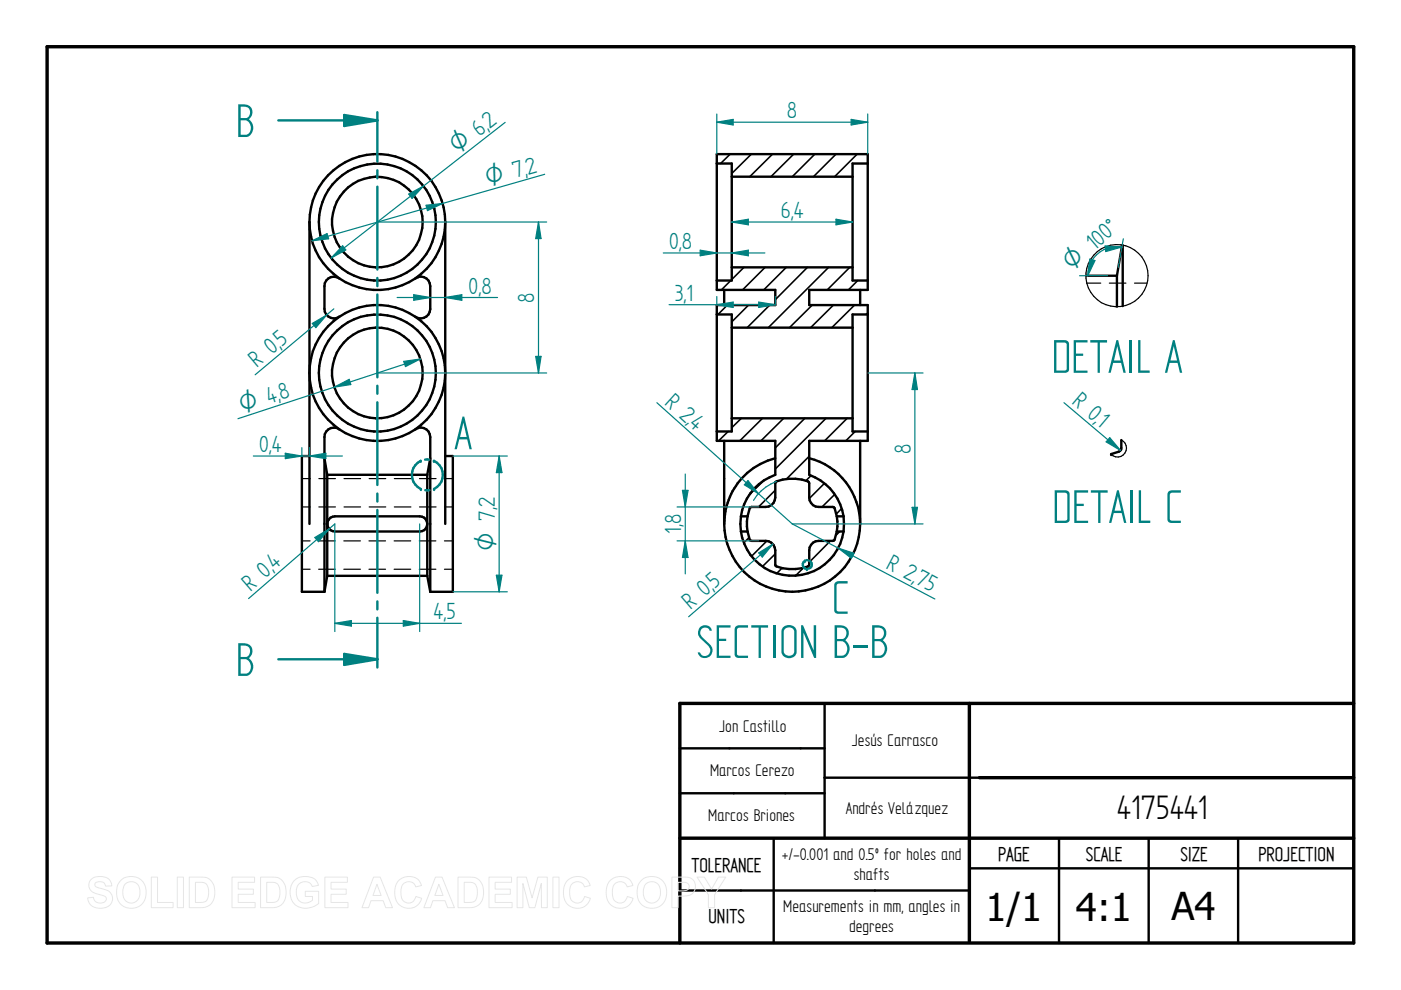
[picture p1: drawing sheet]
<svg xmlns="http://www.w3.org/2000/svg" width="297mm" height="210mm" viewBox="0 0 297 210" stroke-linecap="round" stroke-linejoin="round" font-family="sans-serif">
<path d="M10 9.9h277v190h-277zM205.5 149.1v50.5M287 149.1h-142.9v50.8M144.1 177.7h142.9M207.6 164.9h79.4" fill="none" stroke="#000" stroke-width=".72"/>
<g fill="none" stroke="#000" stroke-width=".51">
<path d="M65.6 47.1a14.3 14.3 0 0 0 6.3 11.9M65.6 47.1v64M71.9 59a14.4 14.4 0 0 0 16.2 0M71.9 59a1.99 1.99 0 0 0-3.1 1.7v4.8a2 2 0 0 0 3.1 1.6M88.1 59a1.99 1.99 0 0 1 3.1 1.7v4.8a2.03 2.03 0 0 1-3.1 1.7M94.4 47.1a14.6 14.6 0 0 1-6.3 11.9M94.4 47.1v64M94.4 47.1a14.4 14.4 0 0 0-14.4-14.4 14.4 14.4 0 0 0-14.4 14.4M71.9 67.2a14.2 14.2 0 0 1 16.2 0M71.9 67.2a14.4 14.4 0 0 0 0 23.8M88.1 67.2a14.4 14.4 0 0 1 0 23.8M65.6 96.7h-1.6v28.8h4.8"/>
<path d="M68.8 97.2l.6 3.5M71.9 91a14.4 14.4 0 0 0 16.2 0M71.9 91a1.99 1.99 0 0 0-3.1 1.7v32.8M88.1 91a1.99 1.99 0 0 1 3.1 1.7v32.8M91.2 97.2l-.6 3.5M94.4 96.7h1.6v28.8h-4.8M69.4 100.7v21.4M69.4 100.7h21.2M70.1 109.8l.9-.3h18a1.61 1.61 0 0 1 1.6 1.6 1.61 1.61 0 0 1-1.6 1.6h-18a1.61 1.61 0 0 1-1.5-1.1 1.61 1.61 0 0 1 .6-1.8zM90.6 100.7v21.4M69.4 122.1l-.6 3.4M69.4 122.1h21.2"/>
<path d="M90.6 122.1l.6 3.4M144.1 158.7h30.7M174.8 149.1v28.6M144.1 168.2h30.7M164 177.7v22.2M207.6 164.9h-32.8M224.5 177.7v22.2M243.5 177.7v22.2M262.5 177.7v22.2M144.1 188.8h61.4M205.5 184.1h81.5"/>
<circle cx="80" cy="47.1" r="12.4"/>
<circle cx="80" cy="47.1" r="9.6"/>
<circle cx="80" cy="79.1" r="9.6"/>
<circle cx="80" cy="79.1" r="12.4"/>
</g>
<g fill="none" stroke="#000" stroke-width=".25">
<path d="M88.6 58.8h.1M88.6 58.8l-.5 .2M89.4 58.7l.5 .1 .7 .5M91.1 59.9l.1 2.3M88.1 67.1l.6 .3M90.7 66.8l-.8 .6-.4 .1M91.1 66.1h.1M91.2 63.9l-.1 2.2M88.6 90.7h.1M88.6 90.7l-.5 .3M89.4 90.7l.5 .1 .8 .5M91.1 91.9l.1 .8v1.4"/>
<path d="M91.2 95.6v1.6M64 114.7h1.7M64 107.5h1.8M64 101.5h1.8M67.6 114.7h3.5M67.6 107.5h3.5M67.6 101.5h3.5M72.9 114.7h3.5M72.9 107.5h3.6M72.9 101.5h3.6M78.2 114.7h3.5M78.3 107.5h3.5"/>
<path d="M78.3 101.5h3.5M83.6 114.7h3.5M83.6 107.5h3.5M83.6 101.5h3.5M88.9 114.7h3.5M88.9 107.5h3.6M88.9 101.5h3.6M94.2 114.7h1.8M94.3 107.5h1.7M94.3 101.5h1.7M64 120.7h1.7M67.6 120.7h3.5"/>
<path d="M72.9 120.7h3.5M78.2 120.7h3.5M83.6 120.7h3.5M88.9 120.7h3.5M94.2 120.7h1.8"/>
</g>
<path d="M115.5 37l-49.3 14.1M66.2 51.1l3.1-1.6 .4 1.1z" fill="none" stroke="#008080" stroke-width=".25"/>
<path d="M66.2 51.1l3.1-1.6 .4 1.1z" fill="#008080"/>
<path d="M90.3 43.5l3.5-.4-3.2 1.6z" fill="none" stroke="#008080" stroke-width=".25"/>
<path d="M90.3 43.5l3.5-.4-3.2 1.6z" fill="#008080"/>
<path d="M107.1 26l-36.9 28.7M72.6 52.1l.7 .9-3.1 1.7z" fill="none" stroke="#008080" stroke-width=".25"/>
<path d="M72.6 52.1l.7 .9-3.1 1.7z" fill="#008080"/>
<path d="M86.7 41.1l3.1-1.6-2.4 2.6z" fill="none" stroke="#008080" stroke-width=".25"/>
<path d="M86.7 41.1l3.1-1.6-2.4 2.6z" fill="#008080"/>
<path d="M85.6 76.6l3.5-.5-3.1 1.6zM89.1 76.1l-38.6 12.7" fill="none" stroke="#008080" stroke-width=".25"/>
<path d="M85.6 76.6l3.5-.5-3.1 1.6z" fill="#008080"/>
<path d="M70.9 82.1l3.1-1.7 .4 1.1z" fill="none" stroke="#008080" stroke-width=".25"/>
<path d="M70.9 82.1l3.1-1.7 .4 1.1z" fill="#008080"/>
<path d="M80 47.1h35.9M114.2 47.1l.5 3.5h-1.1zM80 79.1h35.9" fill="none" stroke="#008080" stroke-width=".25"/>
<path d="M114.2 47.1l.5 3.5h-1.1z" fill="#008080"/>
<path d="M113.6 75.6h1.1l-.5 3.5z" fill="none" stroke="#008080" stroke-width=".25"/>
<path d="M113.6 75.6h1.1l-.5 3.5z" fill="#008080"/>
<path d="M114.2 47.1v32M87.7 62.5l3.5 .6-3.5 .6z" fill="none" stroke="#008080" stroke-width=".25"/>
<path d="M87.7 62.5l3.5 .6-3.5 .6z" fill="#008080"/>
<path d="M94.4 63.1l3.5-.6v1.2z" fill="none" stroke="#008080" stroke-width=".25"/>
<path d="M94.4 63.1l3.5-.6v1.2z" fill="#008080"/>
<path d="M66.2 68.6l3.1-1.8-2.3 2.7zM70.8 65.5l-16.7 14M84.2 63.1h21.3" fill="none" stroke="#008080" stroke-width=".25"/>
<path d="M66.2 68.6l3.1-1.8-2.3 2.7z" fill="#008080"/>
<path d="M64 94.9v1.8M65.6 94.9v1.8M65.6 96.7l3.5-.6v1.1z" fill="none" stroke="#008080" stroke-width=".25"/>
<path d="M65.6 96.7l3.5-.6v1.1z" fill="#008080"/>
<path d="M60.5 96.1l3.5 .6-3.5 .5z" fill="none" stroke="#008080" stroke-width=".25"/>
<path d="M60.5 96.1l3.5 .6-3.5 .5z" fill="#008080"/>
<path d="M53.7 96.7h18.9M66.8 114l3-1.9-2.3 2.8zM71 111.1l-18.3 15.8" fill="none" stroke="#008080" stroke-width=".25"/>
<path d="M66.8 114l3-1.9-2.3 2.8z" fill="#008080"/>
<path d="M71 111.1v22.8M89 111.1v22.8M71 132.2l3.5-.6v1.2z" fill="none" stroke="#008080" stroke-width=".25"/>
<path d="M71 132.2l3.5-.6v1.2z" fill="#008080"/>
<path d="M85.5 131.6l3.5 .6-3.5 .6z" fill="none" stroke="#008080" stroke-width=".25"/>
<path d="M85.5 131.6l3.5 .6-3.5 .6z" fill="#008080"/>
<path d="M96 96.7h11.6M105.8 96.7l.6 3.5h-1.2zM71 132.2h26.8M96 125.5h11.6" fill="none" stroke="#008080" stroke-width=".25"/>
<path d="M105.8 96.7l.6 3.5h-1.2z" fill="#008080"/>
<path d="M105.2 122h1.2l-.6 3.5z" fill="none" stroke="#008080" stroke-width=".25"/>
<path d="M105.2 122h1.2l-.6 3.5z" fill="#008080"/>
<path d="M105.8 96.7v28.8" fill="none" stroke="#008080" stroke-width=".25"/>
<path d="M93.9 100.7a3.2 3.2 0 0 1-1.9 3" fill="none" stroke="#008080" stroke-width=".51"/>
<circle cx="92" cy="103.7" r=".25" fill="#008080"/>
<path d="M90.2 103.9h.9" fill="none" stroke="#008080" stroke-width=".51"/>
<circle cx="89.2" cy="103.7" r=".25" fill="#008080"/>
<path d="M89.2 97.7a3.3 3.3 0 0 0-1.9 3 3.3 3.3 0 0 0 1.9 3" fill="none" stroke="#008080" stroke-width=".51"/>
<circle cx="89.2" cy="97.7" r=".25" fill="#008080"/>
<path d="M90.1 97.5h.9" fill="none" stroke="#008080" stroke-width=".51"/>
<circle cx="92" cy="97.7" r=".25" fill="#008080"/>
<path d="M92 97.7a3.4 3.4 0 0 1 1.9 3" fill="none" stroke="#008080" stroke-width=".51"/>
<path d="M230.2 58.5h6.6M236.8 58.5v6.5M237.9 52l-1.1 6.5M238 52v12.9" fill="none" stroke="#000" stroke-width=".51"/>
<g fill="none" stroke="#000" stroke-width=".25">
<path d="M230.4 60h3M235.2 60h3.5M240.5 60h2.7"/>
<circle cx="236.8" cy="58.4" r="6.6"/>
</g>
<path d="M228.9 58.5h5.9M234.3 52.2l3.6 .2-3.5 .9zM238.2 50.6l-1.1 6.1" fill="none" stroke="#008080" stroke-width=".25"/>
<path d="M234.3 52.2l3.6 .2-3.5 .9z" fill="#008080"/>
<path d="M231.1 54.9l1.1 .3-1.6 3.3z" fill="none" stroke="#008080" stroke-width=".25"/>
<path d="M231.1 54.9l1.1 .3-1.6 3.3z" fill="#008080"/>
<path d="M237.9 52.4a6.2 6.2 0 0 0-7.3 6.1" fill="none" stroke="#008080" stroke-width=".25"/>
<path d="M59 25.5h21v8.8M80 36.1v1.7M80 39.6v17.5M80 58.9v1.8M80 62.4v17.6M80 81.8v1.7M80 85.3v17.5M80 104.6v1.7M80 108.1v17.6M80 127.5v1.7M80 131v8.8" fill="none" stroke="#008080" stroke-width=".51"/>
<path d="M73 24.4l7 1.1-7 1.2z" fill="#008080"/>
<path d="M73 24.4l7 1.1-7 1.2zM59 139.8h21" fill="none" stroke="#008080" stroke-width=".51"/>
<path d="M73 138.6l7 1.2-7 1.2z" fill="#008080"/>
<path d="M80 23.8v1.7M73 138.6l7 1.2-7 1.2zM80 139.8v1.7" fill="none" stroke="#008080" stroke-width=".51"/>
<g fill="none" stroke="#000" stroke-width=".34">
<path d="M154.8 32.7l-2 2M159.3 32.7l-4.2 4.1M163.8 32.7l-4.8 4.8M168.3 32.7l-4.9 4.8M172.8 32.7l-4.8 4.8M177.2 32.7l-4.7 4.8M181.7 32.7l-4.7 4.8M154.9 59.5l-2 2M157.7 56.7l-2.6 2.6M162.2 56.7l-4.8 4.8M166.7 56.7l-4.8 4.8M171.2 56.7l-6.8 6.8"/>
<path d="M175.7 56.7l-12.8 12.8M180.2 56.7l-4.8 4.8M181.9 59.5l-2 2M154.2 64.7l-2 2M158.7 64.7l-3.6 3.5M163.2 64.7l-4.8 4.8M172.2 64.7l-4.8 4.8M176.7 64.7l-4.8 4.8M181.2 64.7l-4.8 4.8M184 66.4l-.4 .3M154.4 91.5l-2 2M157.2 88.7l-2.1 2"/>
<path d="M161.7 88.7l-4.9 4.8M166.2 88.7l-4.9 4.8M170.6 88.7l-6.2 6.3M171.6 96.7l-4.9 4.9M175.1 88.7l-10.7 10.7M179.6 88.7l-4.8 4.8M181.3 91.5l-2 2M184 93.3l-.2 .2M158.8 114l-1.1 1.1M161.9 101.9l-3.2 3.1M162.6 114.7l-3.3 3.2M164.4 103.9l-3.6 3.6"/>
<path d="M164.4 117.4l-2.7 2.7M172 100.8l-1.1 1.1M174.8 102.5l-3.2 3.2M176.1 114.7l-4.5 4.5M177 104.8l-2.7 2.7M178.1 112.7l-.9 .8M178.4 107.8l-1.1 1.2M165.8 120.4l-1.1 1.2M170.4 120.4l-1.7 1.6"/>
</g>
<g fill="none" stroke="#000" stroke-width=".51">
<path d="M152 34.7h3.1v24.8h-3.1M155.1 37.5h25.7M184 34.7h-3.2v24.8h3.2M155.1 56.7h25.7M152 66.7h3.1v24.8h-3.1M153.5 61.5v3.2M155.1 69.5h25.7M182.4 61.5v3.2M184 66.7h-3.2v24.8h3.2M153.5 93.5v17.6M155.1 88.7h25.7M164.4 97.2a14.3 14.3 0 0 0-10.9 13.9"/>
<path d="M171.6 97.2a14.4 14.4 0 0 1 10.8 13.9M182.4 93.5v17.6M157.1 109.5h1.4M157.1 109.5a11.1 11.1 0 0 1 7.3-8.8v-7.2h-12.4v-28.8h12.4v-3.2h-12.4v-28.8h32v28.8h-12.4v3.2h12.4v28.8h-12.4v7.2a11.1 11.1 0 0 1 7.3 8.8M157.1 112.7h1.4M157.1 109.5l-.1 1.6 .1 1.6M158.5 109.5l.6-1.9 3.2-.1a2.03 2.03 0 0 0 2.1-2v-3.3a8.8 8.8 0 0 1 7.1 0l.1 3.3a2.03 2.03 0 0 0 2 2l3.2 .1 .6 1.9M158.5 109.5l-.1 2.1 .1 1.1M177.4 112.7l-.6 1.9-3.2 .1a1.97 1.97 0 0 0-2 2l-.1 3.2a8.7 8.7 0 0 1-7.1 0v-3.2a2.03 2.03 0 0 0-2.1-2l-3.2-.1-.6-1.9M177.4 112.7h1.5M177.4 109.5h1.5M177.4 109.5l.1 1-.1 2.2"/>
<path d="M178.9 112.7a11 11 0 0 1-10.9 9.4 11 11 0 0 1-10.9-9.4M178.9 109.5v3.2M182.4 111.1a14.4 14.4 0 0 1-14.4 14.4 14.4 14.4 0 0 1-14.5-14.4"/>
</g>
<path d="M157.2 101.5l-.1 .2M157.6 101l-.1 .2M182.3 110.7l.1 .4M182.3 109.9v.4" fill="none" stroke="#000" stroke-width=".25"/>
<path d="M152 24.2v8.5M152 25.9l3.4-.6v1.2zM184 24.2v8.5" fill="none" stroke="#008080" stroke-width=".25"/>
<path d="M152 25.9l3.4-.6v1.2z" fill="#008080"/>
<path d="M180.5 25.3l3.5 .6-3.5 .6z" fill="none" stroke="#008080" stroke-width=".25"/>
<path d="M180.5 25.3l3.5 .6-3.5 .6z" fill="#008080"/>
<path d="M152 25.9h32M155.1 47.1l3.6-.6v1.2z" fill="none" stroke="#008080" stroke-width=".25"/>
<path d="M155.1 47.1l3.6-.6v1.2z" fill="#008080"/>
<path d="M177.2 46.5l3.6 .6-3.6 .6z" fill="none" stroke="#008080" stroke-width=".25"/>
<path d="M177.2 46.5l3.6 .6-3.6 .6z" fill="#008080"/>
<path d="M148.5 53l3.5 .6-3.5 .6zM155.1 47.1h25.7" fill="none" stroke="#008080" stroke-width=".25"/>
<path d="M148.5 53l3.5 .6-3.5 .6z" fill="#008080"/>
<path d="M155.1 53.6l3.6-.6v1.2z" fill="none" stroke="#008080" stroke-width=".25"/>
<path d="M155.1 53.6l3.6-.6v1.2z" fill="#008080"/>
<path d="M140.6 53.6h21.6M152 62.9v1.8M160.9 64.1l3.5 .5-3.5 .6zM164.4 62.9v1.8" fill="none" stroke="#008080" stroke-width=".25"/>
<path d="M160.9 64.1l3.5 .5-3.5 .6z" fill="#008080"/>
<path d="M152 64.6l3.4-.5v1.1z" fill="none" stroke="#008080" stroke-width=".25"/>
<path d="M152 64.6l3.4-.5v1.1z" fill="#008080"/>
<path d="M141.9 64.6h22.5M184 79.1h11.7M194 79.1l.5 3.5h-1.1zM168 111.1h27.7" fill="none" stroke="#008080" stroke-width=".25"/>
<path d="M194 79.1l.5 3.5h-1.1z" fill="#008080"/>
<path d="M193.4 107.6h1.1l-.5 3.5z" fill="none" stroke="#008080" stroke-width=".25"/>
<path d="M193.4 107.6h1.1l-.5 3.5z" fill="#008080"/>
<path d="M194 79.1v32M160.9 117.2l3-1.8-2.3 2.7zM163.9 115.4l-17.9 15.4" fill="none" stroke="#008080" stroke-width=".25"/>
<path d="M160.9 117.2l3-1.8-2.3 2.7z" fill="#008080"/>
<path d="M139.3 85.4l28.7 25.7M158.6 101.9l2.2 2.8-3-1.9zM160.5 105l-.7 1.1M164.6 102.1a10 10 0 0 0-4.1 2.9" fill="none" stroke="#008080" stroke-width=".25"/>
<path d="M158.6 101.9l2.2 2.8-3-1.9z" fill="#008080"/>
<path d="M143.5 107.5h17.4M143.5 114.7h17.4M144.7 104h1.2l-.6 3.5z" fill="none" stroke="#008080" stroke-width=".25"/>
<path d="M144.7 104h1.2l-.6 3.5z" fill="#008080"/>
<path d="M145.3 114.7l.6 3.5h-1.2z" fill="none" stroke="#008080" stroke-width=".25"/>
<path d="M145.3 114.7l.6 3.5h-1.2z" fill="#008080"/>
<path d="M145.3 100.5v21.2" fill="none" stroke="#008080" stroke-width=".25"/>
<path d="M172.1 119.7l-.1 .4-.4 .4M171.3 120.6h-.2" fill="none" stroke="#008080" stroke-width=".51"/>
<circle cx="171.1" cy="120.6" r=".25" fill="#008080"/>
<path d="M170.7 118.9a.95 .95 0 0 0-.5 .8 .95 .95 0 0 0 .6 .9" fill="none" stroke="#008080" stroke-width=".51"/>
<circle cx="170.7" cy="118.9" r=".25" fill="#008080"/>
<path d="M171 118.7l.2 .1M171.5 118.9l.5 .4 .1 .4" fill="none" stroke="#008080" stroke-width=".51"/>
<path d="M237.8 93.3l-.1 .1" fill="none" stroke="#000" stroke-width=".34"/>
<path d="M237.7 93.3v2l-.5 .5-1.6 .5" fill="none" stroke="#000" stroke-width=".51"/>
<circle cx="235.6" cy="96.3" r=".25" fill="#000"/>
<path d="M237.7 93.3a1.87 1.87 0 0 1 .8 2.8 1.87 1.87 0 0 1-2.9 .2" fill="none" stroke="#000" stroke-width=".25"/>
<path d="M225.6 85.4l12 10.1M235.3 92.8l2.3 2.7-3.1-1.8z" fill="none" stroke="#008080" stroke-width=".25"/>
<path d="M235.3 92.8l2.3 2.7-3.1-1.8z" fill="#008080"/>
<path d="M168 111.1l30.2 15.9M177.7 116.2l3.4 1.1-.6 1.1z" fill="none" stroke="#008080" stroke-width=".25"/>
<path d="M177.7 116.2l3.4 1.1-.6 1.1z" fill="#008080"/>
<g fill="none" stroke="#e6e6e6" stroke-width=".21">
<path d="M19.3 186.5a3.1 3.1 0 0 1 4 .2l.4 1.1-1.3 .1a1.28 1.28 0 0 0-1-1 1.28 1.28 0 0 0-1.3 .5v.4a5.6 5.6 0 0 0 2.5 .9 1.98 1.98 0 0 1 1.2 2.4 1.98 1.98 0 0 1-2.2 1.5 2.48 2.48 0 0 1-3-2.2l1.2-.2a1.44 1.44 0 0 0 1.3 1.3 1.44 1.44 0 0 0 1.5-.9 1.18 1.18 0 0 0-1.4-.9 2.36 2.36 0 0 1-2.4-2l.1-.7zM25.8 186.5a3.3 3.3 0 0 1 3.9-.1 3.3 3.3 0 0 1 1.2 3.8 3.2 3.2 0 0 1-3.8 2.3 3.2 3.2 0 0 1-2.4-3.8 3 3 0 0 1 1.1-2.2zM26.5 187.5a1.87 1.87 0 0 1 2.2-.4 1.87 1.87 0 0 1 1 2.1 1.87 1.87 0 0 1-1.8 2.3 1.87 1.87 0 0 1-1.9-2.3l.1-.8zM32.1 186h1.3v5.3h3.3v1.1h-4.6zM37.6 186h1.3v6.4h-1.3zM40.1 186h2.4a2.79 2.79 0 0 1 3 3.3 2.79 2.79 0 0 1-2.9 3.1h-2.5zM41.4 187.1a2.64 2.64 0 0 1 2.5 .5 3.3 3.3 0 0 1-.3 3.5l-.8 .2h-1.4zM49.2 186h4.8v1.1h-3.5v1.4h3.2v1.1h-3.2v1.7h3.6v1.1h-4.9zM55.2 186h2.4a2.79 2.79 0 0 1 3.1 3.3 2.79 2.79 0 0 1-3 3.1h-2.5zM56.6 187.1a2.64 2.64 0 0 1 2.4 .5 3.3 3.3 0 0 1-.3 3.5l-.8 .2h-1.3zM62.3 186.8a3.6 3.6 0 0 1 4.6-.2l.6 1.1-1.3 .3a1.8 1.8 0 0 0-2.2-1 1.8 1.8 0 0 0-1.2 2.1 2.01 2.01 0 0 0 1.1 2.2 2.01 2.01 0 0 0 2.3-.4v-.8h-1.5v-1.1h2.9v2.6a3.8 3.8 0 0 1-5.5-.3 4 4 0 0 1 .2-4.5zM68.9 186h4.8v1.1h-3.5v1.4h3.2v1.1h-3.2v1.7h3.6v1.1h-4.9z"/>
<path d="M79.2 186h1.4l2.6 6.4h-1.4l-.6-1.4h-2.5l-.6 1.4h-1.4zM79.9 187.5l.9 2.4h-1.7zM84.5 186.7a2.87 2.87 0 0 1 4.9 1l-1.3 .3a1.6 1.6 0 0 0-1.8-1 1.6 1.6 0 0 0-1.3 1.7 2.19 2.19 0 0 0 1.3 2.7 1.55 1.55 0 0 0 1.9-1.3l1.2 .4a2.93 2.93 0 0 1-3.4 2 2.93 2.93 0 0 1-2.3-3.3v-.6a3.2 3.2 0 0 1 .8-1.9zM92.3 186h1.4l2.6 6.4h-1.4l-.5-1.4h-2.6l-.5 1.4h-1.4zM93 187.5l.9 2.4h-1.7zM97.1 186h2.4a2.79 2.79 0 0 1 3 3.3 2.79 2.79 0 0 1-2.9 3.1h-2.5zM98.4 187.1a2.64 2.64 0 0 1 2.4 .5 3.3 3.3 0 0 1-.2 3.5l-.9 .2h-1.3zM103.7 186h4.8v1.1h-3.5v1.4h3.2v1.1h-3.2v1.7h3.6v1.1h-4.9zM109.6 186h2l1.2 4.4 1.2-4.4h2v6.4h-1.2v-5.1l-1.4 5.1h-1.2l-1.3-5.1v5.1h-1.3zM117.2 186h1.3v6.4h-1.3zM120.3 186.7a2.87 2.87 0 0 1 4.8 1l-1.2 .3a1.6 1.6 0 0 0-1.9-1 1.6 1.6 0 0 0-1.2 1.7 2.19 2.19 0 0 0 1.3 2.7 1.55 1.55 0 0 0 1.8-1.3l1.3 .4a2.93 2.93 0 0 1-3.5 2 2.93 2.93 0 0 1-2.2-3.3v-.6a3.2 3.2 0 0 1 .8-1.9zM129.3 186.7a2.87 2.87 0 0 1 4.9 1l-1.2 .3a1.6 1.6 0 0 0-1.9-1 1.6 1.6 0 0 0-1.3 1.7 2.19 2.19 0 0 0 1.3 2.7 1.55 1.55 0 0 0 1.9-1.3l1.2 .4a2.93 2.93 0 0 1-3.4 2 2.93 2.93 0 0 1-2.3-3.3l.1-.6a3.2 3.2 0 0 1 .7-1.9z"/>
<path d="M136.2 186.5a3.3 3.3 0 0 1 3.9-.1 3.3 3.3 0 0 1 1.1 3.8 3.2 3.2 0 0 1-3.7 2.3 3.2 3.2 0 0 1-2.4-3.8 3 3 0 0 1 1.1-2.2zM136.9 187.5a1.87 1.87 0 0 1 2.2-.4 1.87 1.87 0 0 1 .9 2.1 1.87 1.87 0 0 1-1.8 2.3 1.87 1.87 0 0 1-1.8-2.3l.1-.8zM142.4 186h2.1a2.5 2.5 0 0 1 2.7 1 2.08 2.08 0 0 1-.1 2.2 2.08 2.08 0 0 1-2.1 .8h-1.2v2.4h-1.4zM143.8 187.1h.6a1.28 1.28 0 0 1 1.7 .9 1.22 1.22 0 0 1-1.6 .9h-.7zM147.8 186h1.5l1.6 2.5 1.4-2.5h1.6l-2.4 3.7v2.7h-1.3v-2.7z"/>
</g>
<g font-size="11.3" fill="#008080">
<text x="50" y="29">B</text>
<text x="223" y="79">DETAIL A</text>
<text x="96.3" y="95.2">A</text>
<text x="223.1" y="110.9">DETAIL C</text>
<text x="176.4" y="130.1">C</text>
<text x="50" y="143.3">B</text>
<text x="147.6" y="139.5">SECTION B-B</text>
</g>
<g font-size="8.1">
<text x="236.8" y="173.7">4175441</text>
<text x="208.9" y="195.3">1/1</text>
<text x="228.1" y="195.3">4:1</text>
<text x="248.4" y="195.1">A4</text>
</g>
<g font-size="5.6" fill="#008080">
<text x="103.9" y="27.3" transform="rotate(-38 103.9 27.3)">2</text>
<text x="166.8" y="25">8</text>
<text x="112" y="37" transform="rotate(-16 112 37)">2</text>
<text x="165.5" y="46.2">6,4</text>
<text x="141.9" y="52.7">0,8</text>
<text x="99.4" y="62.2">0,8</text>
<text x="113.3" y="64.2" transform="rotate(-90 113.3 64.2)">8</text>
<text x="143.1" y="63.8">3,1</text>
<text x="59.8" y="73.6" transform="rotate(-40 59.8 73.6)">5</text>
<text x="54.5" y="78" transform="rotate(-40 54.5 78)">R 0,</text>
<text x="59.6" y="84.8" transform="rotate(-18 59.6 84.8)">8</text>
<text x="140.8" y="85.6" transform="rotate(42 140.8 85.6)">R 2,</text>
<text x="227.1" y="85.5" transform="rotate(40 227.1 85.5)">R 0,</text>
<text x="232.4" y="89.9" transform="rotate(40 232.4 89.9)">1</text>
<text x="54.9" y="95.8">0,4</text>
<text x="145.9" y="90.2" transform="rotate(42 145.9 90.2)">4</text>
<text x="193.1" y="96.2" transform="rotate(-90 193.1 96.2)">8</text>
<text x="144.4" y="113.2" transform="rotate(-90 144.4 113.2)">1,8</text>
<text x="53.1" y="125.4" transform="rotate(-41 53.1 125.4)">R 0,</text>
<text x="58.2" y="120.9" transform="rotate(-41 58.2 120.9)">4</text>
<text x="151.6" y="124.8" transform="rotate(-41 151.6 124.8)">5</text>
<text x="187.7" y="120.4" transform="rotate(28 187.7 120.4)">R 2,</text>
<text x="193.8" y="123.7" transform="rotate(28 193.8 123.7)">75</text>
<text x="91.9" y="131.3">4,5</text>
<text x="146.4" y="129.3" transform="rotate(-41 146.4 129.3)">R 0,</text>
</g>
<g font-size="5.4" fill="#008080">
<text x="97" y="32.7" transform="rotate(-38 97 32.7)">O 6,</text>
<text x="103.5" y="39.5" transform="rotate(-16 103.5 39.5)">O 7,</text>
<text x="227.2" y="57.4" transform="rotate(-40 227.2 57.4)">O 100°</text>
<text x="51.3" y="87.5" transform="rotate(-18 51.3 87.5)">O 4,</text>
<text x="104.9" y="116.8" transform="rotate(-90 104.9 116.8)">O 7,2</text>
</g>
<g font-size="4.8">
<text x="146.6" y="184.8">TOLERANCE</text>
<text x="211.6" y="182.5">PAGE</text>
<text x="230.2" y="182.5">SCALE</text>
<text x="250.3" y="182.5">SIZE</text>
<text x="266.8" y="182.5">PROJECTION</text>
<text x="150.2" y="195.8">UNITS</text>
</g>
<g font-size="4.1">
<text x="152.5" y="155.1">Jon Castillo</text>
<text x="180.6" y="158.2">Jesús Carrasco</text>
<text x="150.5" y="164.5">Marcos Cerezo</text>
<text x="179.3" y="172.6">Andrés Velázquez</text>
<text x="150.2" y="174.1">Marcos Briones</text>
<text x="165.8" y="182.4">+/-0.001 and 0.5º for holes and</text>
<text x="181" y="186.6">shafts</text>
<text x="166.1" y="193.5">Measurements in mm, angles in</text>
<text x="180" y="197.6">degrees</text>
</g>
</svg>
